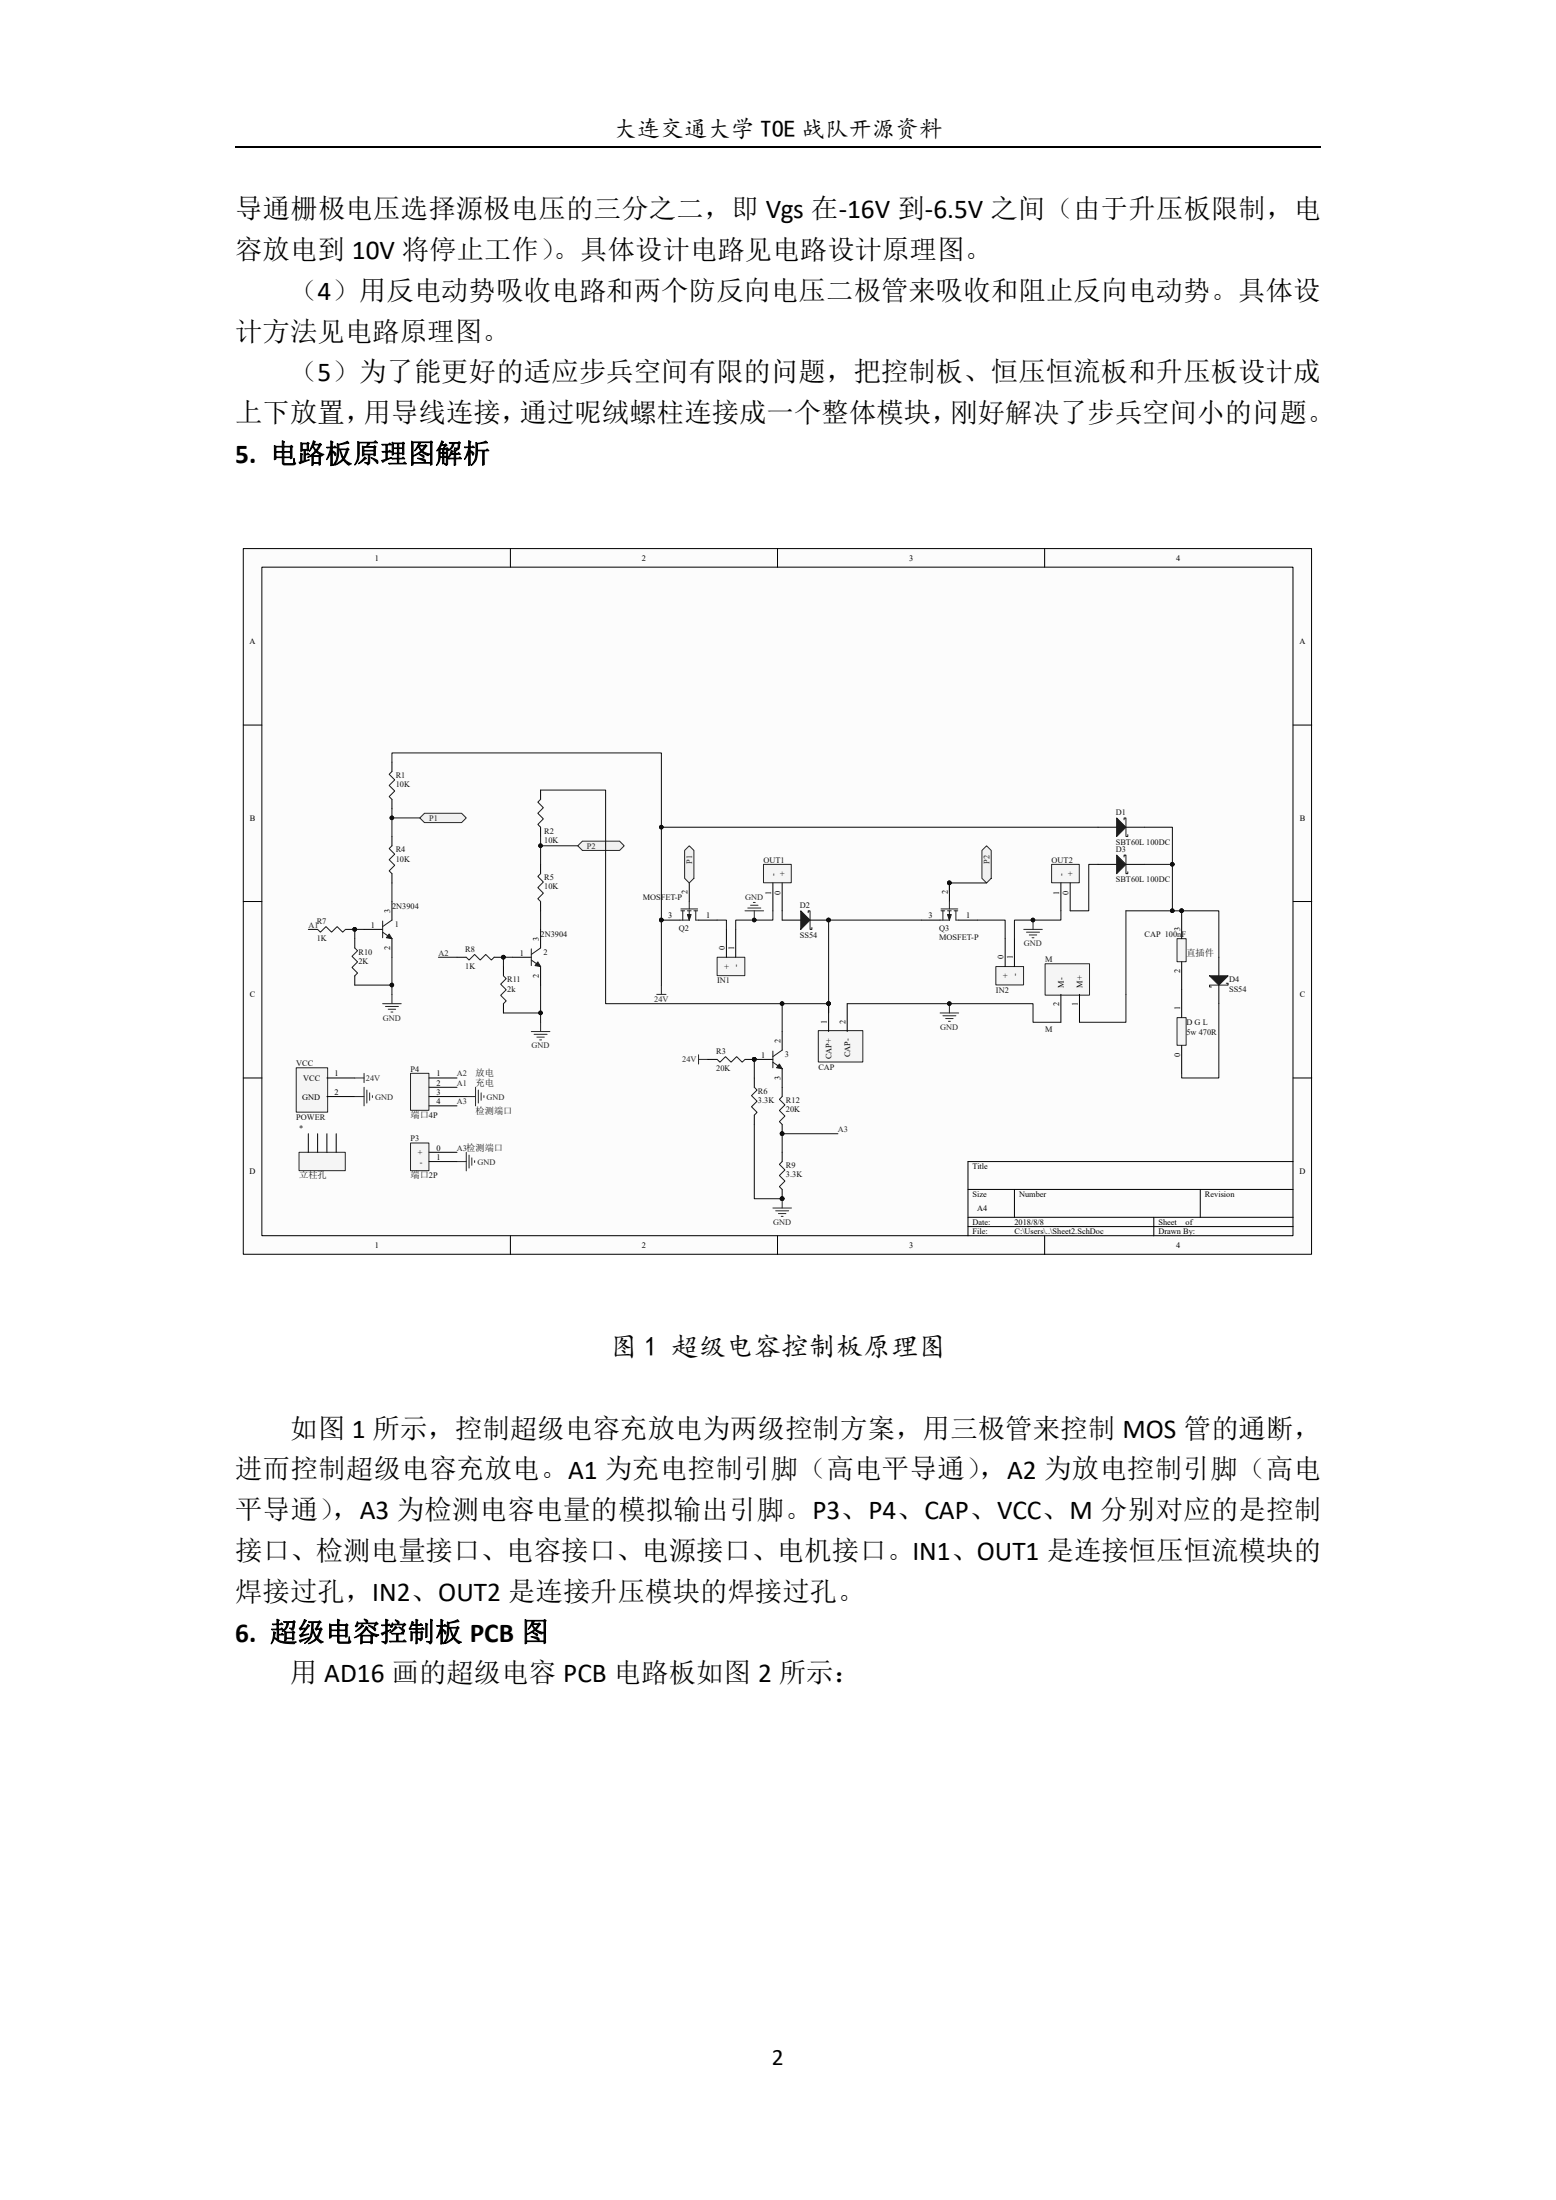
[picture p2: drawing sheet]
<svg xmlns="http://www.w3.org/2000/svg" width="210mm" height="297mm" viewBox="0 0 210 297" stroke-linecap="round" stroke-linejoin="round" font-family="sans-serif">
<path d="M31.7 19.9h146.6" fill="none" stroke="#000" stroke-width=".17"/>
<g fill="#fcfcfc" stroke="#000" stroke-width=".13">
<path d="M32.8 74.1h144.2v95.2h-144.2z" fill-rule="evenodd"/>
<path d="M35.3 76.6h139.2v90.2h-139.2z" fill-rule="evenodd"/>
</g>
<g fill="none" stroke="#000" stroke-width=".13">
<path d="M68.9 74.1v2.5M104.9 74.1v2.5M141 74.1v2.5M32.8 97.9h2.5M174.5 97.9h2.5M93 119.2v2.5M32.8 121.7h2.5M89.3 124.2h2.5M94.3 124.2h2.5M174.5 121.7h2.5M32.8 145.5h2.5M174.5 145.5h2.5"/>
<path d="M174.5 156.8h-43.9v10M68.9 166.8v2.6M104.9 166.8v2.6M130.6 160.6h43.9M130.6 164.3h43.9M130.6 165.6h43.9M136.9 160.6v3.7M141 166.8v2.6M155.7 164.3v2.5M162 160.6v3.7"/>
</g>
<path d="M88.6 134.2h1.3M89.3 133v1.2M126.9 136.8h2.5M127.3 137.1h1.7M127.6 137.5h1M128 137.9h.3M128.1 135.5v1.3" fill="none" stroke="#262626" stroke-width=".13"/>
<g fill="#0e0e0e" stroke="#0e0e0e" stroke-width=".13">
<circle cx="128.1" cy="135.5" r=".24"/>
<circle cx="89.3" cy="124.2" r=".24"/>
</g>
<path d="M91.9 122.7h2.3M91.9 123h.5M92.1 123v1.2M92.8 123h.5M93 121.7v1M93 123v1.2h-1.2M93.7 123h.5M93.9 123v1.2" fill="none" stroke="#1c1c1c" stroke-width=".13"/>
<path d="M92.8 123.5h.5l-.3 .7z" fill="#1c1c1c"/>
<path d="M73 107.9l-.4 .4 .7 .7-.7 .8 .7 .7-.7 .8 .4 .4M73 117.9l-.4 .4 .7 .8-.7 .7 .7 .8-.7 .7 .4 .4M51.6 125.8l1.3 .9M51.6 124.3v2.3M52.9 124.2l-1.3 .9M62.9 129.2l.4 .4 .8-.7 .7 .7 .8-.7 .7 .7 .4-.4M92.8 123.5h.5l-.3 .7zM93.9 124.2h.4" fill="none" stroke="#1c1c1c" stroke-width=".13"/>
<g fill="#0e0e0e" stroke="#0e0e0e" stroke-width=".13">
<circle cx="89.3" cy="124.2" r=".24"/>
<circle cx="101.8" cy="124.2" r=".24"/>
<circle cx="67.9" cy="129.2" r=".24"/>
</g>
<path d="M71.7 139.3h2.5M72.1 139.6h1.7M73 138v1.3M100.6 123h2.5M100.9 122.6h1.8M101.3 122.2h1M101.7 121.8h.2M101.8 123v1.2M72.5 140h1M72.8 140.4h.3" fill="none" stroke="#262626" stroke-width=".13"/>
<path d="M73 106.7v1.2M73 111.7v1.2M73 116.7v1.2M49.1 125.5h2.5M52.9 121.7v2.5M52.9 126.7v2.5M61.7 129.2h1.2M66.7 129.2h1.2M73 121.7v1.3" fill="none" stroke="#000" stroke-width=".13"/>
<path d="M52.5 126.1l.4 .6-.8-.1z" fill="#1c1c1c"/>
<path d="M52.9 104.2l-.4 .3 .8 .8-.8 .7 .8 .8-.8 .7 .4 .4M52.9 114.2l-.4 .4 .8 .7-.8 .8 .8 .7-.8 .8 .4 .3M42.9 125.5l.3 .3 .8-.7 .7 .7 .8-.7 .8 .7 .3-.3M52.5 126.1l.4 .6-.8-.1z" fill="none" stroke="#1c1c1c" stroke-width=".13"/>
<path d="M51.6 135.5h2.6M52 135.9h1.8M52.4 136.3h1M52.8 136.6h.2M52.9 134.2v1.3" fill="none" stroke="#262626" stroke-width=".13"/>
<path d="M52.9 102.9v1.3M52.9 107.9v1.3M52.9 112.9v1.3M52.9 117.9v1.3M41.6 125.5h1.3M46.6 125.5h1.3" fill="none" stroke="#000" stroke-width=".13"/>
<circle cx="47.9" cy="125.5" r=".24" fill="#0e0e0e" stroke="#0e0e0e" stroke-width=".13"/>
<path d="M40 144.2h4.2v5.9h-4.2z" fill-rule="evenodd" fill="#f5f5f5" stroke="#262626" stroke-width=".13"/>
<path d="M44.1 145.5h3.8M44.1 148h3.8" fill="none" stroke="#000" stroke-width=".13"/>
<path d="M110.4 139.1h6.1v4.3h-6.1z" fill-rule="evenodd" fill="#f5f5f5" stroke="#262626" stroke-width=".13"/>
<path d="M111.8 135.5v3.8M114.3 135.5v3.8" fill="none" stroke="#000" stroke-width=".13"/>
<circle cx="111.8" cy="135.5" r=".24" fill="#0e0e0e" stroke="#0e0e0e" stroke-width=".13"/>
<path d="M141.1 130.1h5.9v4.2h-5.9z" fill-rule="evenodd" fill="#f5f5f5" stroke="#262626" stroke-width=".13"/>
<path d="M143.2 134.2v3.8M145.7 134.2v3.8" fill="none" stroke="#000" stroke-width=".13"/>
<g fill="#f0f0f0" stroke="#262626" stroke-width=".13">
<path d="M56.7 110.4l.6-.6h5l.6 .6-.6 .7h-5z" fill-rule="evenodd"/>
<path d="M78.6 113.6h5l.6 .6-.6 .6h-5l-.6-.6z" fill-rule="evenodd"/>
<path d="M93 114.2l.7 .6v3.8l-.7 .6-.6-.6v-3.8z" fill-rule="evenodd"/>
<path d="M133.2 114.2l.6 .6v3.8l-.6 .6-.7-.6v-3.8z" fill-rule="evenodd"/>
</g>
<path d="M128.1 119.2v2.5M124.4 124.2h2.5M129.4 124.2h2.5" fill="none" stroke="#000" stroke-width=".13"/>
<circle cx="128.1" cy="119.2" r=".24" fill="#0e0e0e" stroke="#0e0e0e" stroke-width=".13"/>
<path d="M127 122.7h2.3M127 123h.5M127.3 123v1.2M127.9 123h.5M128.1 121.7v1M128.1 123v1.2h-1.2M128.8 123h.5M129 123v1.2" fill="none" stroke="#1c1c1c" stroke-width=".13"/>
<path d="M127.9 123.5h.5l-.3 .7z" fill="#1c1c1c"/>
<path d="M71.7 129.6l1.3 .9M71.7 128.1v2.3M73 128l-1.3 .9M127.9 123.5h.5l-.3 .7zM129 124.2h.4" fill="none" stroke="#1c1c1c" stroke-width=".13"/>
<g fill="#0e0e0e" stroke="#0e0e0e" stroke-width=".13">
<circle cx="128.1" cy="119.2" r=".24"/>
<circle cx="73" cy="136.7" r=".24"/>
<circle cx="52.9" cy="110.4" r=".24"/>
<circle cx="73" cy="114.2" r=".24"/>
</g>
<path d="M47.9 145.5h1.2M47.9 148h1.2M49.1 144.9v1.3M49.1 146.8v2.5M49.5 147.2v1.7M49.9 147.5v1M50.3 147.9v.3" fill="none" stroke="#262626" stroke-width=".13"/>
<path d="M52.9 109.2v3.7M52.9 119.2v2.5M52.9 110.4h3.8M73 114.2h5M59.2 129.2h2.5M73 133v5M73 123v2.5" fill="none" stroke="#0e0e0e" stroke-width=".13"/>
<path d="M69.2 129.2h2.5M73 125.5v2.5M73 130.5v2.5" fill="none" stroke="#000" stroke-width=".13"/>
<path d="M72.6 129.9l.4 .6-.8-.1z" fill="#1c1c1c"/>
<path d="M47.9 128l.4 .4-.8 .7 .8 .8-.8 .7 .8 .8-.4 .3M67.9 131.7l.4 .4-.7 .8 .7 .7-.7 .8 .7 .7-.4 .4M72.6 129.9l.4 .6-.8-.1z" fill="none" stroke="#1c1c1c" stroke-width=".13"/>
<path d="M47.9 126.7v1.3M47.9 131.7v1.3M67.9 130.5v1.2M67.9 135.5v1.3M105.6 124.2h2.5M109.3 124.2h2.5" fill="none" stroke="#000" stroke-width=".13"/>
<path d="M47.9 133h5M49.1 125.5h-1.2v1.2M52.9 129.2v5M69.2 129.2h-1.3v1.3" fill="none" stroke="#0e0e0e" stroke-width=".13"/>
<g fill="#0e0e0e" stroke="#0e0e0e" stroke-width=".13">
<circle cx="52.9" cy="133" r=".24"/>
<circle cx="47.9" cy="125.5" r=".24"/>
<circle cx="67.9" cy="129.2" r=".24"/>
<circle cx="111.8" cy="124.2" r=".24"/>
</g>
<path d="M108.1 123l1.2 1.2-1.2 1.3z" fill="#1c1c1c"/>
<path d="M108.1 123l1.2 1.2-1.2 1.3zM109.1 123.2v-.2h.2v2.5h.3v-.3" fill="none" stroke="#1c1c1c" stroke-width=".13"/>
<g fill="#0e0e0e" stroke="#0e0e0e" stroke-width=".13">
<circle cx="111.8" cy="124.2" r=".24"/>
<circle cx="139.4" cy="124.2" r=".24"/>
<circle cx="73" cy="136.7" r=".24"/>
</g>
<path d="M67.9 136.8h5.1M131.9 124.2h3.8v2.5" fill="none" stroke="#0e0e0e" stroke-width=".13"/>
<path d="M138.2 125.5h2.5M138.5 125.8h1.8M138.9 126.2h1M139.3 126.6h.2M139.4 124.2v1.3" fill="none" stroke="#262626" stroke-width=".13"/>
<path d="M96.8 129.2h3.7v2.5h-3.7z" fill-rule="evenodd" fill="#f5f5f5" stroke="#262626" stroke-width=".13"/>
<path d="M98 125.5v3.7M99.3 125.5v3.7" fill="none" stroke="#000" stroke-width=".13"/>
<path d="M103 116.7h3.8v2.5h-3.8z" fill-rule="evenodd" fill="#f5f5f5" stroke="#262626" stroke-width=".13"/>
<path d="M104.3 119.2v3.8M105.6 119.2v3.8" fill="none" stroke="#000" stroke-width=".13"/>
<path d="M134.4 130.5h3.7v2.5h-3.7z" fill-rule="evenodd" fill="#f5f5f5" stroke="#262626" stroke-width=".13"/>
<path d="M135.7 126.7v3.8M136.9 126.7v3.8" fill="none" stroke="#000" stroke-width=".13"/>
<path d="M141.9 116.7h3.8v2.5h-3.8z" fill-rule="evenodd" fill="#f5f5f5" stroke="#262626" stroke-width=".13"/>
<path d="M143.2 119.2v3.8M144.4 119.2v3.8" fill="none" stroke="#000" stroke-width=".13"/>
<path d="M143.2 123v1.2h-6.3v2.5" fill="none" stroke="#0e0e0e" stroke-width=".13"/>
<circle cx="139.4" cy="124.2" r=".24" fill="#0e0e0e" stroke="#0e0e0e" stroke-width=".13"/>
<path d="M40.4 155.6h6.2v2.4h-6.2z" fill-rule="evenodd" fill="#f5f5f5" stroke="#262626" stroke-width=".13"/>
<path d="M164.5 129.2v2.5M164.5 133v2.5M41.6 153.1v2.5M42.9 153.1v2.5M44.1 153.1v2.5M45.4 153.1v2.5" fill="none" stroke="#000" stroke-width=".13"/>
<path d="M152 123v11.2" fill="none" stroke="#0e0e0e" stroke-width=".13"/>
<path d="M163.2 131.7h2.6l-1.3 1.3z" fill="#1c1c1c"/>
<path d="M163.2 131.7h2.6l-1.3 1.3zM165.5 132.7h.3v.3h-2.6v.2h.3" fill="none" stroke="#1c1c1c" stroke-width=".13"/>
<path d="M96.8 124.2h1.2v1.3" fill="none" stroke="#0e0e0e" stroke-width=".13"/>
<path d="M158.9 137.4h1.2v3.7h-1.2z" fill-rule="evenodd" fill="#f5f5f5" stroke="#262626" stroke-width=".13"/>
<path d="M159.5 133.6v3.8M159.5 141.1v3.8" fill="none" stroke="#000" stroke-width=".13"/>
<path d="M158.9 126.7h1.2v3.1h-1.2z" fill-rule="evenodd" fill="#f5f5f5" stroke="#262626" stroke-width=".13"/>
<path d="M105.6 139.3v2.5M159.5 123v3.7M159.5 129.9v3.7M101.8 143h2.5M105.6 144.3v3.7M105.6 151.8v1.3M105.6 155.6v1.2M105.6 160.6v1.2" fill="none" stroke="#000" stroke-width=".13"/>
<g fill="#0e0e0e" stroke="#0e0e0e" stroke-width=".13">
<circle cx="159.5" cy="122.9" r=".24"/>
<circle cx="128.1" cy="135.5" r=".24"/>
<circle cx="128.1" cy="119.2" r=".24"/>
<circle cx="73" cy="114.2" r=".24"/>
<circle cx="111.8" cy="135.5" r=".24"/>
<circle cx="105.6" cy="135.5" r=".24"/>
<circle cx="89.3" cy="111.7" r=".24"/>
<circle cx="101.8" cy="124.2" r=".24"/>
<circle cx="158.2" cy="122.9" r=".24"/>
<circle cx="111.8" cy="124.2" r=".24"/>
<circle cx="105.6" cy="153" r=".24"/>
<circle cx="105.6" cy="161.8" r=".24"/>
<circle cx="101.8" cy="143" r=".24"/>
</g>
<g fill="none" stroke="#0e0e0e" stroke-width=".13">
<path d="M73 112.9v3.8M73 106.7h8.7v28.8h30.1M89.3 111.7h58.9M133.2 119.2h-5.1v1.3M148.2 116.7h-1.3v6.3h-2.5M104.3 123v1.2h-5v1.3M105.6 123v1.2M105.6 135.5v3.8M114.3 135.5h25.1v2.5h3.8M124.4 124.2h-12.6v12.6M152 134.2v3.8h-6.3M152 123h12.5v6.2"/>
<path d="M164.5 135.5v10h-5v-.6"/>
</g>
<path d="M104.3 143.4l1.3 .9M104.3 141.9v2.3M105.6 148l-.4 .4 .7 .8-.7 .7 .7 .8-.7 .7 .4 .4M105.6 156.8l-.4 .4 .7 .7-.7 .8 .7 .7-.7 .8 .4 .4M105.6 141.8l-1.3 .8" fill="none" stroke="#1c1c1c" stroke-width=".13"/>
<path d="M105.2 143.7l.4 .6-.8-.1z" fill="#1c1c1c"/>
<path d="M105.2 143.7l.4 .6-.8-.1z" fill="none" stroke="#1c1c1c" stroke-width=".13"/>
<g fill="#0e0e0e" stroke="#0e0e0e" stroke-width=".13">
<circle cx="101.8" cy="143" r=".24"/>
<circle cx="105.6" cy="161.8" r=".24"/>
<circle cx="105.6" cy="153" r=".24"/>
</g>
<path d="M94.3 142.4v1.3M94.3 143h1.2M104.3 163.1h2.5M104.7 163.5h1.7M105.1 163.8h1M105.4 164.2h.3M105.6 161.8v1.3" fill="none" stroke="#262626" stroke-width=".13"/>
<path d="M113.1 153.1h-7.5v2.5" fill="none" stroke="#0e0e0e" stroke-width=".13"/>
<path d="M55.4 154.3h2.5v3.7h-2.5z" fill-rule="evenodd" fill="#f5f5f5" stroke="#262626" stroke-width=".13"/>
<path d="M57.9 155.6h3.8M57.9 156.8h3.8M95.5 143h1.3M100.6 143h1.2M101.8 145.5v1.3M101.8 150.5v1.3" fill="none" stroke="#000" stroke-width=".13"/>
<path d="M61.7 156.8h1.2M62.9 155.6v2.5M63.3 155.9v1.8M63.7 156.3v1M64.1 156.7v.2" fill="none" stroke="#262626" stroke-width=".13"/>
<g fill="#0e0e0e" stroke="#0e0e0e" stroke-width=".13">
<circle cx="101.8" cy="143" r=".24"/>
<circle cx="105.6" cy="161.8" r=".24"/>
</g>
<path d="M96.8 143l.4 .4 .7-.8 .8 .8 .7-.8 .8 .8 .4-.4M101.8 146.8l.4 .4-.8 .7 .8 .8-.8 .7 .8 .8-.4 .3" fill="none" stroke="#1c1c1c" stroke-width=".13"/>
<path d="M101.8 151.8v10h3.8M101.8 143v2.5" fill="none" stroke="#0e0e0e" stroke-width=".13"/>
<path d="M55.4 144.9h2.5v5h-2.5z" fill-rule="evenodd" fill="#f5f5f5" stroke="#262626" stroke-width=".13"/>
<path d="M148.2 116.7h2.5M152 116.7h2.5M57.9 146.8h3.8M57.9 148h3.8M57.9 149.3h3.8M57.9 145.5h3.8" fill="none" stroke="#000" stroke-width=".13"/>
<path d="M62.9 148h1.3M64.2 146.8v2.5M64.6 147.2v1.7M64.9 147.5v1M65.3 147.9v.3" fill="none" stroke="#262626" stroke-width=".13"/>
<path d="M61.7 148h1.2" fill="none" stroke="#0e0e0e" stroke-width=".13"/>
<path d="M150.7 115.4l1.3 1.3-1.3 1.2z" fill="#1c1c1c"/>
<path d="M150.7 115.4l1.3 1.3-1.3 1.2zM151.7 115.7v-.3h.3v2.5h.2v-.2" fill="none" stroke="#1c1c1c" stroke-width=".13"/>
<path d="M148.2 111.7h2.5M152 111.7h2.5" fill="none" stroke="#000" stroke-width=".13"/>
<path d="M150.7 110.4l1.3 1.3-1.3 1.2z" fill="#1c1c1c"/>
<path d="M150.7 110.4l1.3 1.3-1.3 1.2zM151.7 110.7v-.3h.3v2.5h.2v-.2" fill="none" stroke="#1c1c1c" stroke-width=".13"/>
<path d="M52.9 102.9v-1.3h36.4v31.4M154.5 111.7h3.7v11.3M154.5 116.7h3.7" fill="none" stroke="#0e0e0e" stroke-width=".13"/>
<g fill="#0e0e0e" stroke="#0e0e0e" stroke-width=".13">
<circle cx="89.3" cy="124.2" r=".24"/>
<circle cx="89.3" cy="111.7" r=".24"/>
<circle cx="158.2" cy="116.7" r=".24"/>
<circle cx="158.2" cy="122.9" r=".24"/>
</g>
<g font-size="3.7">
<text x="31.7" y="29.5">导通栅极电压选择源极电压的三分之二，即 Vgs 在-16V 到-6.5V 之间（由于升压板限制，电</text>
<text x="31.7" y="35">容放电到 10V 将停止工作）</text>
<text x="74.6" y="35">。具体设计电路见电路设计原理图。</text>
<text x="39.2" y="40.5">（4）用反电动势吸收电路和两个防反向电压二极管来吸收和阻止反向电动势。具体设</text>
<text x="31.7" y="46">计方法见电路原理图。</text>
<text x="39.2" y="51.5">（5）为了能更好的适应步兵空间有限的问题，把控制板、恒压恒流板和升压板设计成</text>
<text x="31.7" y="57">上下放置，用导线连接，通过呢绒螺柱连接成一个整体模块，刚好解决了步兵空间小的问题。</text>
<text x="31.7" y="62.5">5. 电路板原理图解析</text>
<text x="82.3" y="183.1">图 1 超级电容控制板原理图</text>
<text x="39.2" y="194.1">如图 1 所示，控制超级电容充放电为两级控制方案，用三极管来控制 MOS 管的通断，</text>
<text x="31.7" y="199.6">进而控制超级电容充放电。A1 为充电控制引脚（高电平导通）</text>
<text x="132.2" y="199.6">，A2 为放电控制引脚（高电</text>
<text x="31.7" y="205.1">平导通）</text>
<text x="44.8" y="205.1">，A3 为检测电容电量的模拟输出引脚。P3、P4、CAP、VCC、M 分别对应的是控制</text>
<text x="31.7" y="210.6">接口、检测电量接口、电容接口、电源接口、电机接口。IN1、OUT1 是连接恒压恒流模块的</text>
<text x="31.7" y="216.1">焊接过孔，IN2、OUT2 是连接升压模块的焊接过孔。</text>
<text x="31.7" y="221.6">6. 超级电容控制板 PCB 图</text>
<text x="39.2" y="227.1">用 AD16 画的超级电容 PCB 电路板如图 2 所示：</text>
</g>
<g font-size="3.2">
<text x="82.8" y="18.6">大连交通大学 TOE 战队开源资料</text>
<text x="104.2" y="278.7">2</text>
</g>
<g font-size="1.2" fill="#0e0e0e">
<text x="160.1" y="129">直插件</text>
<text x="64.2" y="146.6">充电</text>
<text x="64.2" y="145.3">放电</text>
<text x="55.4" y="151">端口4P</text>
<text x="64.2" y="150.3">检测端口</text>
<text x="40.4" y="159.1">立柱孔</text>
<text x="55.4" y="159.1">端口2P</text>
</g>
<g font-size="1.1">
<text x="50.6" y="75.7">1</text>
<text x="86.6" y="75.7">2</text>
<text x="122.7" y="75.7">3</text>
<text x="158.7" y="75.7">4</text>
<text x="33.7" y="87">A</text>
<text x="175.4" y="87">A</text>
<text x="33.7" y="110.8">B</text>
<text x="175.4" y="110.8">B</text>
<text x="104.7" y="118.3" transform="rotate(-90 104.7 118.3)">-</text>
<text x="106" y="118.3" transform="rotate(-90 106 118.3)">+</text>
<text x="143.6" y="118.3" transform="rotate(-90 143.6 118.3)">-</text>
<text x="144.8" y="118.3" transform="rotate(-90 144.8 118.3)">+</text>
<text x="50.1" y="125.2">1</text>
<text x="52.7" y="123.2" transform="rotate(-90 52.7 123.2)">3</text>
<text x="90.2" y="124">3</text>
<text x="92.8" y="120.7" transform="rotate(-90 92.8 120.7)">2</text>
<text x="95.3" y="124">1</text>
<text x="104.1" y="120.8" transform="rotate(-90 104.1 120.8)">1</text>
<text x="105.3" y="120.8" transform="rotate(-90 105.3 120.8)">0</text>
<text x="125.3" y="124">3</text>
<text x="127.9" y="120.7" transform="rotate(-90 127.9 120.7)">2</text>
<text x="130.4" y="124">1</text>
<text x="143" y="120.8" transform="rotate(-90 143 120.8)">1</text>
<text x="144.2" y="120.8" transform="rotate(-90 144.2 120.8)">0</text>
<text x="159.3" y="125.7" transform="rotate(-90 159.3 125.7)">3</text>
<text x="52.7" y="128.3" transform="rotate(-90 52.7 128.3)">2</text>
<text x="70.1" y="129">1</text>
<text x="72.7" y="127" transform="rotate(-90 72.7 127)">3</text>
<text x="97.8" y="128.2" transform="rotate(-90 97.8 128.2)">0</text>
<text x="98.4" y="130.8" transform="rotate(-90 98.4 130.8)">+</text>
<text x="99.1" y="128.2" transform="rotate(-90 99.1 128.2)">1</text>
<text x="99.7" y="130.5" transform="rotate(-90 99.7 130.5)">-</text>
<text x="135.4" y="129.5" transform="rotate(-90 135.4 129.5)">0</text>
<text x="136.7" y="129.5" transform="rotate(-90 136.7 129.5)">1</text>
<text x="137.3" y="131.7" transform="rotate(-90 137.3 131.7)">-</text>
<text x="159.3" y="131.4" transform="rotate(-90 159.3 131.4)">2</text>
<text x="33.7" y="134.7">C</text>
<text x="72.7" y="132" transform="rotate(-90 72.7 132)">2</text>
<text x="136.1" y="132" transform="rotate(-90 136.1 132)">+</text>
<text x="143" y="135.8" transform="rotate(-90 143 135.8)">2</text>
<text x="143.6" y="133.4" transform="rotate(-90 143.6 133.4)">M-</text>
<text x="145.5" y="135.8" transform="rotate(-90 145.5 135.8)">1</text>
<text x="146.1" y="133.4" transform="rotate(-90 146.1 133.4)">M+</text>
<text x="159.3" y="136.4" transform="rotate(-90 159.3 136.4)">1</text>
<text x="175.4" y="134.7">C</text>
<text x="102.7" y="142.8">1</text>
<text x="105.3" y="140.8" transform="rotate(-90 105.3 140.8)">2</text>
<text x="111.6" y="138.3" transform="rotate(-90 111.6 138.3)">1</text>
<text x="112.2" y="143" transform="rotate(-90 112.2 143)">CAP+</text>
<text x="114.1" y="138.3" transform="rotate(-90 114.1 138.3)">2</text>
<text x="114.7" y="142.7" transform="rotate(-90 114.7 142.7)">CAP-</text>
<text x="159.3" y="142.7" transform="rotate(-90 159.3 142.7)">0</text>
<text x="40.8" y="148.4">GND</text>
<text x="40.9" y="145.9">VCC</text>
<text x="45.1" y="145.3">1</text>
<text x="45.1" y="147.8">2</text>
<text x="58.9" y="146.6">2</text>
<text x="58.9" y="147.8">3</text>
<text x="58.9" y="149.1">4</text>
<text x="58.9" y="145.3">1</text>
<text x="105.3" y="145.8" transform="rotate(-90 105.3 145.8)">3</text>
<text x="56.4" y="156">+</text>
<text x="58.9" y="155.3">0</text>
<text x="33.7" y="158.5">D</text>
<text x="56.7" y="157.2">-</text>
<text x="58.9" y="156.6">1</text>
<text x="131.3" y="157.8">Title</text>
<text x="131.3" y="161.6">Size</text>
<text x="137.5" y="161.6">Number</text>
<text x="162.6" y="161.6">Revision</text>
<text x="175.4" y="158.5">D</text>
<text x="131.3" y="165.4">Date:</text>
<text x="131.3" y="166.6">File:</text>
<text x="131.9" y="163.5">A4</text>
<text x="136.9" y="165.4">2018/8/8</text>
<text x="136.9" y="166.6">C:\Users\..\Sheet2.SchDoc</text>
<text x="156.3" y="165.4">Sheet</text>
<text x="156.3" y="166.6">Drawn By:</text>
<text x="160" y="165.4">of</text>
<text x="50.6" y="168.5">1</text>
<text x="86.6" y="168.5">2</text>
<text x="122.7" y="168.5">3</text>
<text x="158.7" y="168.5">4</text>
</g>
<g font-size="1.1" fill="#0e0e0e">
<text x="53.4" y="106.3">10K</text>
<text x="53.4" y="105.1">R1</text>
<text x="73.5" y="113.8">10K</text>
<text x="73.5" y="112.6">R2</text>
<text x="150.6" y="110.1">D1</text>
<text x="53.4" y="116.3">10K</text>
<text x="53.4" y="115.1">R4</text>
<text x="73.5" y="120">10K</text>
<text x="73.5" y="118.8">R5</text>
<text x="103.1" y="116.5">OUT1</text>
<text x="141.9" y="116.5">OUT2</text>
<text x="150.6" y="115.1">D3</text>
<text x="150.6" y="119.1">SBT60L 100DC</text>
<text x="150.6" y="114.1">SBT60L 100DC</text>
<text x="42.7" y="124.7">R7</text>
<text x="52.9" y="122.7">2N3904</text>
<text x="53.3" y="125.1">1</text>
<text x="86.8" y="121.5">MOSFET-P</text>
<text x="91.6" y="125.6">Q2</text>
<text x="108" y="122.6">D2</text>
<text x="126.8" y="125.6">Q3</text>
<text x="42.7" y="127">1K</text>
<text x="48.4" y="130.1">2K</text>
<text x="48.4" y="128.9">R10</text>
<text x="62.8" y="130.8">1K</text>
<text x="62.8" y="128.5">R8</text>
<text x="73" y="126.5">2N3904</text>
<text x="73.3" y="128.9">2</text>
<text x="108" y="126.6">SS54</text>
<text x="126.8" y="126.9">MOSFET-P</text>
<text x="141.1" y="129.9">M</text>
<text x="154.5" y="126.5">CAP 100nF</text>
<text x="68.5" y="133.9">2k</text>
<text x="68.5" y="132.6">R11</text>
<text x="96.8" y="132.8">IN1</text>
<text x="134.4" y="134">IN2</text>
<text x="165.9" y="132.6">D4</text>
<text x="165.9" y="133.9">SS54</text>
<text x="40" y="143.9">VCC</text>
<text x="96.7" y="142.3">R3</text>
<text x="105.9" y="142.7">3</text>
<text x="141.1" y="139.3">M</text>
<text x="160.1" y="138.4">D G L</text>
<text x="160.1" y="139.7">5w 470R</text>
<text x="55.4" y="144.7">P4</text>
<text x="96.7" y="144.5">20K</text>
<text x="102.3" y="148.9">3.3K</text>
<text x="102.3" y="147.7">R6</text>
<text x="106.1" y="148.9">R12</text>
<text x="110.5" y="144.4">CAP</text>
<text x="40" y="151.2">POWER</text>
<text x="40.4" y="152.7">*</text>
<text x="55.4" y="154.1">P3</text>
<text x="106.1" y="150.1">20K</text>
<text x="106.1" y="158.8">3.3K</text>
<text x="106.1" y="157.7">R9</text>
</g>
<g font-size="1.1" fill="#262626">
<text x="57.9" y="110.8">P1</text>
<text x="79.2" y="114.6">P2</text>
<text x="93.4" y="116.6" transform="rotate(-90 93.4 116.6)">P1</text>
<text x="133.6" y="116.6" transform="rotate(-90 133.6 116.6)">P2</text>
<text x="41.6" y="125.2">A1</text>
<text x="100.6" y="121.5">GND</text>
<text x="59.2" y="129">A2</text>
<text x="138.2" y="127.8">GND</text>
<text x="51.7" y="137.8">GND</text>
<text x="88.3" y="135.3">24V</text>
<text x="71.7" y="141.5">GND</text>
<text x="92.1" y="143.4">24V</text>
<text x="126.9" y="139">GND</text>
<text x="49.4" y="145.9">24V</text>
<text x="50.6" y="148.4">GND</text>
<text x="61.7" y="146.6">A1</text>
<text x="61.7" y="145.3">A2</text>
<text x="61.7" y="149.1">A3</text>
<text x="65.7" y="148.4">GND</text>
<text x="61.7" y="155.3">A3检测端口</text>
<text x="113.1" y="152.8">A3</text>
<text x="64.4" y="157.2">GND</text>
<text x="104.3" y="165.4">GND</text>
</g>
</svg>
